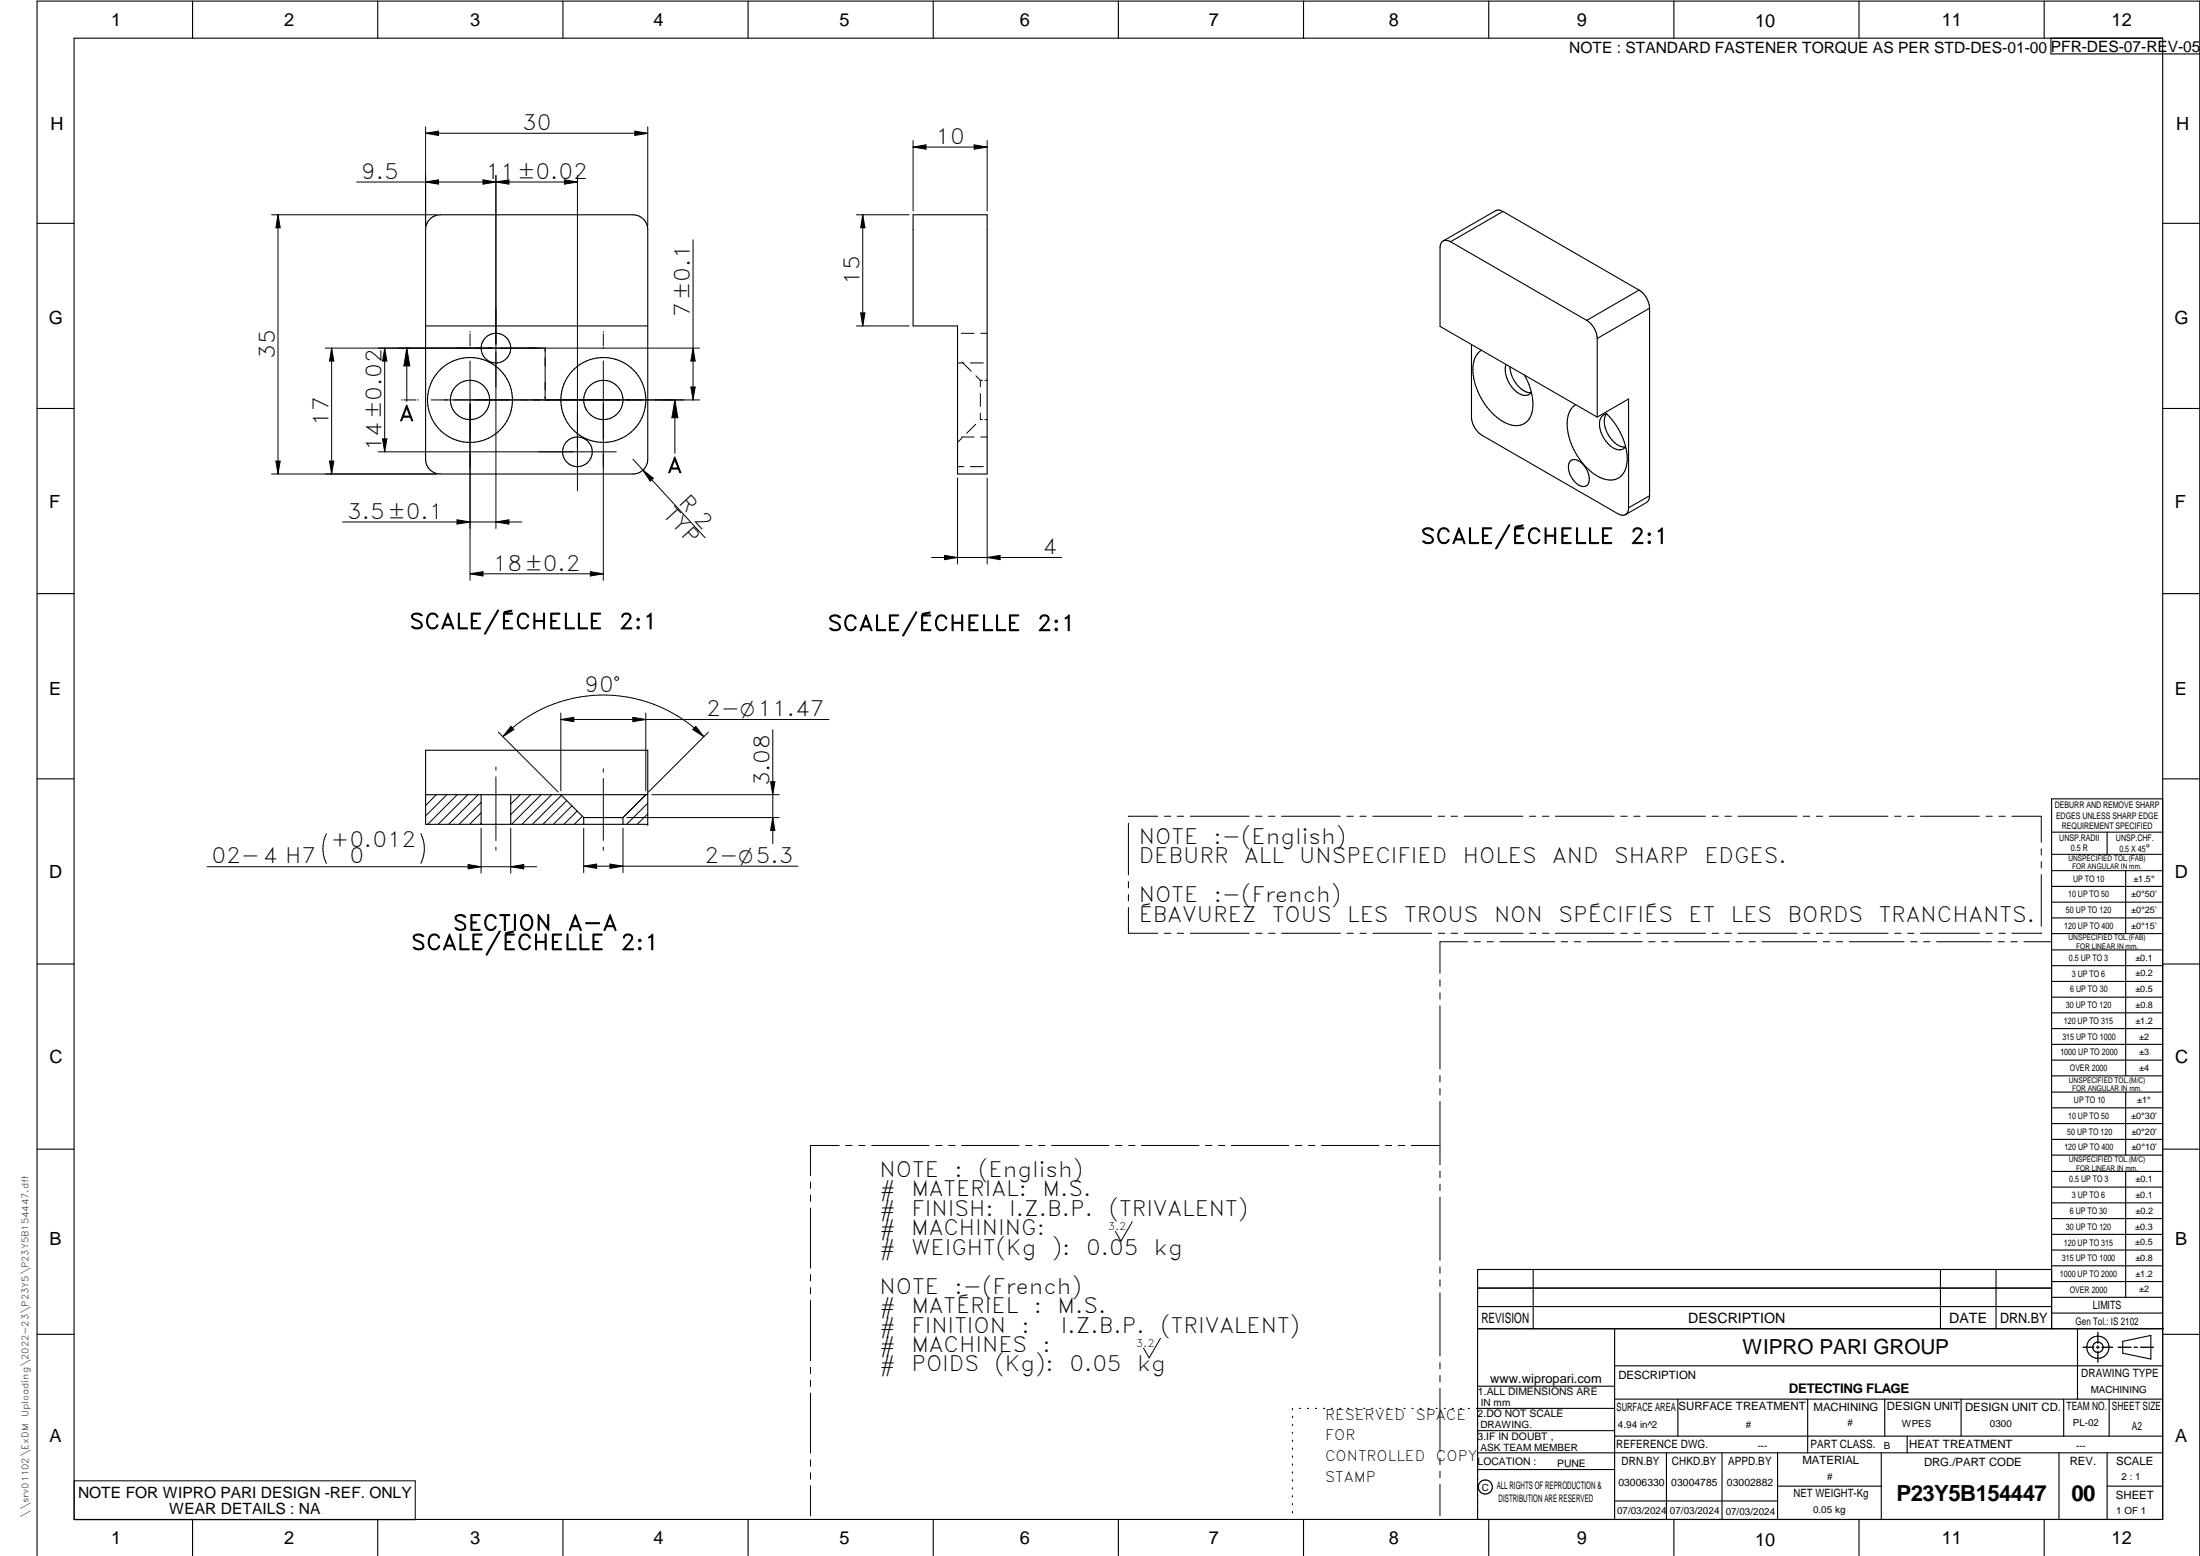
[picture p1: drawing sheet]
<svg xmlns="http://www.w3.org/2000/svg" width="594mm" height="420mm" viewBox="0 0 594 420" stroke-linecap="round" stroke-linejoin="round" font-family="sans-serif">
<g fill="none" stroke="#000" stroke-width=".3">
<path d="M20 10.3h564v400h-564zM52 .3v10M102 .3v10M152 .3v10M202 .3v10M252 .3v10M302 .3v10M352 .3v10M402 .3v10M452 .3v10M502 .3v10M552 .3v10"/>
<path d="M553.8 10.3v4.3h40.3M115.9 59.4l1.4-1 1.6-.4h52a4 4 0 0 1 4 4v62a4 4 0 0 1-4 4h-52a4 4 0 0 1-4-4v-62l.2-1.1zM246.6 58h20v70h-8v-40h-12zM405.8 57.1l-1.2-.4-.8 .2-14.1 8.2M405.8 57.1l36.8 21.2M405.8 57.1l-14.1 8.2M10 60.3h10M391.7 65.3a1.73 1.73 0 0 0-2-.2 1.73 1.73 0 0 0-.8 1.8v21.2l42.4 24.5M391.7 65.3l36.8 21.2M442.6 78.3a6.2 6.2 0 0 1 2.8 4.9M442.6 78.3l-14.1 8.2M584 60.3h10"/>
<path d="M114.9 88h60M397.4 93v19.6a6.3 6.3 0 0 0 2.8 4.9l36.8 21.3a1.73 1.73 0 0 0 2 .1 1.73 1.73 0 0 0 .8-1.8M400 94.6a6.1 6.1 0 0 0-2.2 5.9 17.2 17.2 0 0 0 9.8 14.1 4.5 4.5 0 0 0 6.2-4 15 15 0 0 0-2.2-9.3M406.7 98.4a7.4 7.4 0 0 0 4.7 8.3l1.2-.1 .9-.7M407.7 99a7.8 7.8 0 0 0 4.9 7h.8M428.5 86.5a6.3 6.3 0 0 1 2.8 4.9M431.3 91.4v21.2M445.4 83.2l-14.1 8.2M445.4 83.2v50.7M10 110.3h10M425.5 109.3a6.5 6.5 0 0 0-2.2 6.8 17.5 17.5 0 0 0 9.1 13 4.6 4.6 0 0 0 6.9-3.9 17.3 17.3 0 0 0-5.8-13.8M431.3 112.6l8.5-4.9v29.4"/>
<path d="M433.7 111.8a6.2 6.2 0 0 0 1.6 7 4.6 4.6 0 0 0 3.6 1.9M433.9 111.8a2.41 2.41 0 0 0-2 3.2 7.7 7.7 0 0 0 4.9 6.4l1.3-.1 .9-.7M584 110.3h10M424.1 124.5a2.16 2.16 0 0 1 2.9 .4 5.5 5.5 0 0 1 1.9 5.7 1.85 1.85 0 0 1-3 .1 5.4 5.4 0 0 1-2-5.9zM445.4 133.9l-.3 1.3-.5 .5-5.7 3.3M445.4 133.9l-5.6 3.2M10 160.3h10M584 160.3h10M10 210.3h10M114.9 202.6h60v20h-60zM114.9 214.6h60M129.9 214.6v8"/>
<path d="M137.9 214.6v8M151.4 214.6l6.2 6.2M174.4 214.6l-6.2 6.2M584 215.7h-30v143.1M584 210.3h10M157.6 220.8v1.8M157.6 220.8h10.6M168.2 220.8v1.8M554 230.7h30M554 224.7h30M554 235.1h30M554 239.4h30"/>
<path d="M569 224.7v6M574 235.1v17M554 243.6h30M554 247.9h30M554 252.1h30M554 256.5h30M574 256.5v34M10 260.3h10M554 260.8h30M554 265h30M554 269.3h30M554 273.5h30"/>
<path d="M554 277.7h30M584 260.3h10M554 282h30M554 286.3h30M554 290.5h30M554 294.9h30M554 299.1h30M574 294.9v17M10 310.3h10M554 303.4h30M554 307.7h30M554 311.9h30"/>
<path d="M554 316.3h30M574 316.3v34M584 310.3h10M554 320.5h30M554 324.8h30M554 329.1h30M554 333.3h30M554 337.5h30M399 358.8h185.3M399 352.8h155M399 347.8h155M414 342.8v16"/>
<path d="M436 358.8v51.5M524 342.8v16M539 342.8v16M554 342.8h-155v67.5M554 341.8h30M554 346.1h30M554 350.3h30M554 354.6h30M561 358.8v19M10 360.3h10M399 374.3h37M436 368.8h148"/>
<path d="M436 377.8h148M453.1 377.8v10M488.1 377.8v14.5M508.9 377.8v10M529.6 377.8v10M557.3 377.8v10M569.5 377.8v10M573.2 362.2l7.6-1.6v6.4l-7.6-1.6zM584 360.3h10M349 380.3v.3M349 382.4v.4M349 384.6v.3"/>
<path d="M349 386.7v.4M349 388.9v.3M349 391v.4M349 393.2v.3M349 395.3v.3M349 397.4v.4M349 399.6v.3M350.9 380.3h.3M353 380.3h.3M355.2 380.3h.3M357.4 380.3h.3M359.6 380.3h.3"/>
<path d="M361.7 380.3h.3M363.9 380.3h.3M366.1 380.3h.3M368.3 380.3h.3M370.4 380.3h.3M372.6 380.3h.3M374.8 380.3h.3M376.9 380.3h.4M379.1 380.3h.3M381.3 380.3h.3M383.4 380.3h.4M385.6 380.3h.4"/>
<path d="M387.8 380.3h.3M390 380.3h.3M392.1 380.3h.4M394.3 380.3h.4M396.5 380.3h.3M399 396.8h37M399 392.3h185M399 386.3h37M436 387.8h148M436 380.3h-37.3M450 392.3v18M465 392.3v18"/>
<path d="M480 392.3v18M508 392.3v18M515 387.8v4.5M556 392.3v18M569 392.3v18M52 410.3v9.8M102 410.3v9.8M152 410.3v9.8M202 410.3v9.8M252 410.3v9.8M302 410.3v9.8M349 401.7v.4"/>
<path d="M349 403.9v.3M349 406v.4M349 408.2v.3M352 410.3v9.8M402 410.3v9.8M436 405.3h44M452 410.3v9.8M480 401.3h28M502 410.3v9.8M552 410.3v9.8M569 401.3h15M10 420.1v-419.8h584v419.8"/>
<circle cx="133.9" cy="94" r="4"/>
<circle cx="126.9" cy="108" r="11.5"/>
<circle cx="126.9" cy="108" r="5.3"/>
<circle cx="162.9" cy="108" r="11.5"/>
<circle cx="162.9" cy="108" r="5.3"/>
<circle cx="155.9" cy="122" r="4"/>
<circle cx="566.5" cy="363.8" r="1.4"/>
<circle cx="566.5" cy="363.8" r="3"/>
<circle cx="401.1" cy="401.5" r="1.91"/>
</g>
<g fill="none" stroke="#000" stroke-width=".27">
<path d="M114.9 36l3.5-.6v1.2zM114.9 34.2v26.8M114.9 36h60M171.4 35.4l3.5 .6-3.5 .6zM174.9 34.2v26.8M246.6 39.7l3.5-.6v1.2zM246.6 38v19M246.6 39.7h20M263.1 39.1l3.5 .6-3.5 .6zM266.6 38v19M73.3 58h44.6M75.1 58v70"/>
<path d="M75.1 58l.6 3.5h-1.2zM96.3 49.1h59.6M114.9 49.1l3.5-.5v1.1zM130.4 48.6l3.5 .5-3.5 .6zM133.9 47.4v95.3M133.9 49.1l3.5-.5v1.1zM152.4 48.6l3.5 .5-3.5 .6zM155.9 47.4v85.1M231.2 58h14.3M233 58v30M233 58l.6 3.5h-1.2zM187.1 64.7v43.3"/>
<path d="M89.5 94l.6 3.5h-1.1zM89.5 94v34M103.9 94v28M103.9 94l.6 3.5h-1.2zM109.8 94v14.4M109.8 94l.9 4.8h-1.6zM126.9 89.5v.2M126.9 90.2v3.2M126.9 93.8v.2M126.9 97.5v59.2M147.2 94v14M162.9 89.5v.2"/>
<path d="M162.9 90.2v3.2M162.9 93.8v.2M162.9 97.5v59.2M187.1 94l.6 3.5h-1.1zM188.9 94h-101.1M231.2 88h14.3M232.4 84.5h1.2l-.6 3.5zM258.6 98h1.7M259.6 90h3.5M259.8 97.8l2.4 2.4M262.1 98h3.4M264.8 90h1.8"/>
<path d="M103.3 118.5h1.2l-.6 3.5zM108.5 108h.2M109.1 108h3.2M112.7 108h.2M116.4 108h72.5M182.2 108v14.4M182.2 108l.8 4.8h-1.6zM186.6 104.5h1.1l-.6 3.5zM259.6 118h3.5M259.8 118.3l-1.2 1.2M263.5 114.5l-2.5 2.5M263.5 101.5l1.2 1.2"/>
<path d="M264.7 102.7v1.8M264.7 106.3v3.5M264.7 111.5v1.8h.6M264.7 102.7h.6M264.8 118h1.8M266 113.3h.6M266 102.7h.6M73.3 128h44.6M74.5 124.5h1.2l-.6 3.5zM89 124.5h1.1l-.6 3.5zM166.4 122h-64.3M170.9 124l19.5 21.2"/>
<path d="M173.6 127l2.8 2.1-.8 .8zM258.6 126h1.7M258.6 129.1v23.2M262.1 126h3.4M266.6 129.1v23.2M92.6 140.9h48.3M123.4 140.4l3.5 .5-3.5 .6zM126.9 154.9l3.5-.5v1.1zM126.9 154.9h36M133.9 140.9l3.5-.5v1.1zM159.4 154.4l3.5 .5-3.5 .6zM251.6 150.5h35.1"/>
<path d="M255.1 150l3.5 .5-3.5 .6zM266.6 150.5l3.5-.5v1.1zM134.5 197.7l16.2 16.1M138 196.1l.8 .9-3 1.9zM151.4 192.5v21.1M151.4 194.3l3.6-.6v1.2zM151.4 194.3h72.5M170.9 193.7l3.5 .6-3.5 .6zM174.4 192.5v21.1M187.9 196.1l2.2 2.8-3-1.9zM190.1 198.9a38.4 38.4 0 0 0-54.3 0M191.3 197.7l-16.2 16.1"/>
<path d="M208.7 197v30.8M115 214.6l-.1 .1M117.8 214.6l-2.9 2.9M120.7 214.6l-5.8 5.7M123.5 214.6l-8 8M126.3 214.6l-8 8M129.2 214.6l-8 8M129.9 216.6l-5.9 6M129.9 219.5l-3.1 3.1M133.9 207.1v.9M133.9 209.8v17.2M140.5 214.6l-2.6 2.5"/>
<path d="M143.3 214.6l-5.4 5.4M146.1 214.6l-8 8M148.9 214.6l-8 8M151.6 214.8l-7.8 7.8M153 216.2l-6.4 6.4M154.4 217.6l-5 5M155.9 219l-3.6 3.6M162.9 207.6v.8M162.9 210.2v16.7M174.4 214.6l-6.2 6.2M174.9 216.9l-5.7 5.7M174.9 219.7l-2.8 2.9"/>
<path d="M176 214.6h34.4M208.1 211.1h1.1l-.5 3.5zM55.9 234h89M88.2 225.1a9 9 0 0 0 0 8.1M113.6 225.1a9 9 0 0 1 0 8.1M126.4 233.4l3.5 .6-3.5 .6zM129.9 223.6v12.2M129.9 222.3l-.3 .3M133.9 228.7v.9M137.9 223.6v12.2M137.9 234l3.5-.6v1.2zM157.3 220.4l-2.2 2.2"/>
<path d="M157.6 233.9l3.5-.6v1.2zM157.6 223.6v12M157.6 233.9h57.9M162.9 228.7v.9M164.7 233.3l3.5 .6-3.5 .6zM168.2 223.6v12M169.3 220.8h41.1M174.9 222.6h.1M208.7 220.8l.5 3.5h-1.1zM304.7 222.3v14M304.7 238v1.8M312.6 220.4l-7.9 .1"/>
<path d="M314.4 220.4h1.7M317.9 220.4h1.7M321.4 220.4h15.9M339.1 220.4h1.7M342.6 220.4h1.7M346 220.4h15.9M363.7 220.4h1.7M367.2 220.4h1.7M370.7 220.4h15.9M388.4 220.4h1.7M391.9 220.4h1.7M395.4 220.4h15.8"/>
<path d="M413 220.4h1.7M416.5 220.4h1.7M420 220.4h15.9M437.7 220.4h1.7M441.2 220.4h1.7M444.7 220.4h15.8M462.3 220.4h1.7M465.8 220.4h1.7M469.3 220.4h15.9M487 220.4h1.7M490.5 220.4h1.7M494 220.4h15.8"/>
<path d="M511.6 220.4h1.7M515.1 220.4h1.7M518.6 220.4h15.9M536.3 220.4h1.7M539.8 220.4h1.7M543.3 220.4h7.9v7M551.2 229.2v1.7M551.2 232.7v1.7M551.2 236.2v13.9M304.7 245v7h7.9M304.7 241.5v1.8M314.4 252h1.8"/>
<path d="M317.9 252h1.8M321.4 252h15.9M339.1 252h1.7M342.6 252h1.7M346.1 252h15.9M363.7 252h1.8M367.2 252h1.7M370.7 252h15.9M388.4 252h1.7M391.9 252h1.7M395.4 252h15.9M396.3 254.3h-7.5v8.5"/>
<path d="M398 254.3h1.8M401.5 254.3h1.8M405 254.3h14.9M413 252h1.8M416.5 252h1.8M420 252h15.9M421.6 254.3h1.7M425.1 254.3h1.7M428.6 254.3h14.8M437.7 252h1.7M441.2 252h1.7M444.7 252h15.9"/>
<path d="M445.2 254.3h1.7M448.7 254.3h1.7M452.2 254.3h14.8M462.3 252h1.8M465.8 252h1.8M468.8 254.3h1.7M469.3 252h15.9M472.3 254.3h1.7M475.8 254.3h14.8M487 252h1.7M490.5 252h1.7M492.4 254.3h1.7"/>
<path d="M494 252h15.9M495.9 254.3h1.7M499.4 254.3h14.8M511.6 252h1.8M515.1 252h1.8M515.9 254.3h1.8M518.6 252h15.9M519.4 254.3h1.8M522.9 254.3h14.9M536.3 252h1.7M539.5 254.3h1.7M539.8 252h1.7"/>
<path d="M543 254.3h1.7M546.5 254.3h7.4M551.2 251.9l-7.9 .1M388.8 264.6v1.7M388.8 268.1v1.7M388.8 271.6v17M388.8 290.4v1.8M388.8 293.9v1.8M388.8 297.4v17.1M218.9 319.2v1.7M226.6 309.3h-7.7v8.1M228.4 309.3h1.7"/>
<path d="M231.9 309.3h1.7M235.4 309.3h15.5M252.7 309.3h1.7M256.2 309.3h1.7M259.7 309.3h15.5M277 309.3h1.7M280.5 309.3h1.7M284 309.3h15.5M301.2 309.3h1.8M304.8 309.3h1.7M308.2 309.3h15.6M325.5 309.3h1.8"/>
<path d="M329 309.3h1.8M332.5 309.3h15.6M349.8 309.3h1.8M353.3 309.3h1.7M356.8 309.3h15.5M374.1 309.3h1.7M377.6 309.3h1.7M381.1 309.3h7.7M388.8 316.3v1.7M388.8 319.8v1.7M218.9 322.7v1.7M218.9 326.2v16.2"/>
<path d="M305.7 329.9l-3 5.3-1.5-2.7M388.8 323.3v17M218.9 344.2v1.7M218.9 347.7v1.7M218.9 351.2v16.2M388.8 342.1v1.7M388.8 345.6v1.7M388.8 349.1v17.1M218.9 369.2v1.7M218.9 372.7v1.7M218.9 376.2v16.2M313.3 361.4l-3 5.3-1.5-2.7"/>
<path d="M388.8 367.9v1.8M388.8 371.4v1.7M388.8 374.9v17.1M20 399.9h92.1v10.5h-92.1zM218.9 394.2v1.7M218.9 397.7v1.7M388.8 393.8v1.7M388.8 397.3v1.7M218.9 401.2v8.1M388.8 400.8v8.5"/>
</g>
<path d="M566.5 359.8v2.9M562.5 363.8h2.9M566.1 363.8h.8M566.5 363.5v.7M566.5 364.9v2.9M567.6 363.8h2.9M572 363.8h3.4M576.3 363.8h.9M578.1 363.8h3.4" fill="none" stroke="#000" stroke-width=".36"/>
<g fill="#000">
<path d="M114.9 36l3.5-.6v1.2zM171.4 35.4l3.5 .6-3.5 .6zM246.6 39.7l3.5-.6v1.2zM263.1 39.1l3.5 .6-3.5 .6zM114.9 49.1l3.5-.5v1.1zM130.4 48.6l3.5 .5-3.5 .6zM133.9 49.1l3.5-.5v1.1zM152.4 48.6l3.5 .5-3.5 .6zM75.1 58l.6 3.5h-1.2zM233 58l.6 3.5h-1.2zM89.5 94l.6 3.5h-1.1zM103.9 94l.6 3.5h-1.2z"/>
<path d="M109.8 94l.9 4.8h-1.6zM187.1 94l.6 3.5h-1.1zM232.4 84.5h1.2l-.6 3.5zM103.3 118.5h1.2l-.6 3.5zM182.2 108l.8 4.8h-1.6zM186.6 104.5h1.1l-.6 3.5zM74.5 124.5h1.2l-.6 3.5zM89 124.5h1.1l-.6 3.5zM173.6 127l2.8 2.1-.8 .8zM123.4 140.4l3.5 .5-3.5 .6zM126.9 154.9l3.5-.5v1.1zM133.9 140.9l3.5-.5v1.1z"/>
<path d="M159.4 154.4l3.5 .5-3.5 .6zM255.1 150l3.5 .5-3.5 .6zM266.6 150.5l3.5-.5v1.1zM138 196.1l.8 .9-3 1.9zM151.4 194.3l3.6-.6v1.2zM170.9 193.7l3.5 .6-3.5 .6zM187.9 196.1l2.2 2.8-3-1.9zM208.1 211.1h1.1l-.5 3.5zM126.4 233.4l3.5 .6-3.5 .6zM137.9 234l3.5-.6v1.2zM157.6 233.9l3.5-.6v1.2zM164.7 233.3l3.5 .6-3.5 .6z"/>
<path d="M208.7 220.8l.5 3.5h-1.1z"/>
</g>
<g font-size="6">
<text x="512.1" y="405.2">P23Y5B154447</text>
<text x="559.4" y="405.2">00</text>
</g>
<g font-size="5.7">
<text x="141" y="35.1">30</text>
<text x="252.6" y="38.8">10</text>
<text x="97.6" y="48.3">9.5</text>
<text x="131.1" y="48.3">11±0.02</text>
<text x="232.1" y="77" transform="rotate(-90 232.1 77)">15</text>
<text x="186.3" y="85.7" transform="rotate(-90 186.3 85.7)">7±0.1</text>
<text x="74.2" y="96.9" transform="rotate(-90 74.2 96.9)">35</text>
<text x="107.8" y="113.6">A</text>
<text x="88.7" y="115" transform="rotate(-90 88.7 115)">17</text>
<text x="103" y="121.8" transform="rotate(-90 103 121.8)">14±0.02</text>
<text x="180.2" y="127.7">A</text>
<text x="183.1" y="135.9" transform="rotate(47 183.1 135.9)">R 2</text>
<text x="93.8" y="140.1">3.5±0.1</text>
<text x="178.8" y="139" transform="rotate(47 178.8 139)">TYP</text>
<text x="281.5" y="149.7">4</text>
<text x="383.6" y="146.8">SCALE/ÉCHELLE</text>
<text x="440.2" y="146.8">2:1</text>
<text x="133" y="154.1">18±0.2</text>
<text x="110.6" y="169.8">SCALE/ÉCHELLE</text>
<text x="167.1" y="169.8">2:1</text>
<text x="223.5" y="170.3">SCALE/ÉCHELLE</text>
<text x="280" y="170.3">2:1</text>
<text x="157.8" y="186.8">90°</text>
<text x="190.7" y="193.4">2-O11.47</text>
<text x="207.8" y="212.4" transform="rotate(-90 207.8 212.4)">3.08</text>
<text x="307.5" y="227.9">NOTE</text>
<text x="327.7" y="227.9">:-(English)</text>
<text x="57.1" y="233.2">02-4 H7</text>
<text x="89.4" y="228.6">+0.012</text>
<text x="94.4" y="233.2">0</text>
<text x="190.2" y="233">2-O5.3</text>
<text x="307.5" y="233.2">DEBURR</text>
<text x="336" y="233.2">ALL</text>
<text x="350.9" y="233.2">UNSPECIFIED</text>
<text x="395" y="233.2">HOLES</text>
<text x="419.1" y="233.2">AND</text>
<text x="435.8" y="233.2">SHARP</text>
<text x="460.3" y="233.2">EDGES.</text>
<text x="307.5" y="243.6">NOTE</text>
<text x="327.7" y="243.6">:-(French)</text>
<text x="122.3" y="251.2">SECTION</text>
<text x="153.3" y="251.2">A-A</text>
<text x="307.5" y="248.9">ÉBAVUREZ</text>
<text x="343.5" y="248.9">TOUS</text>
<text x="363.8" y="248.9">LES</text>
<text x="379.1" y="248.9">TROUS</text>
<text x="403.4" y="248.9">NON</text>
<text x="420.8" y="248.9">SPÉCIFIÉS</text>
<text x="456" y="248.9">ET</text>
<text x="467.4" y="248.9">LES</text>
<text x="482.7" y="248.9">BORDS</text>
<text x="507.3" y="248.9">TRANCHANTS.</text>
<text x="111" y="256.5">SCALE/ÉCHELLE</text>
<text x="167.6" y="256.5">2:1</text>
<text x="237.5" y="317.8">NOTE</text>
<text x="257.7" y="317.8">:</text>
<text x="264.2" y="317.8">(English)</text>
<text x="237.5" y="323.1">#</text>
<text x="246.1" y="323.1">MATERIAL:</text>
<text x="281.5" y="323.1">M.S.</text>
<text x="237.5" y="328.3">#</text>
<text x="246.1" y="328.3">FINISH:</text>
<text x="272.5" y="328.3">I.Z.B.P.</text>
<text x="299.4" y="328.3">(TRIVALENT)</text>
<text x="237.5" y="333.6">#</text>
<text x="246.1" y="333.6">MACHINING:</text>
<text x="237.5" y="338.8">#</text>
<text x="246.1" y="338.8">WEIGHT(Kg</text>
<text x="284" y="338.8">):</text>
<text x="293.3" y="338.8">0.05</text>
<text x="311.6" y="338.8">kg</text>
<text x="237.5" y="349.3">NOTE</text>
<text x="257.7" y="349.3">:-(French)</text>
<text x="237.5" y="354.6">#</text>
<text x="237.5" y="359.8">#</text>
<text x="246.1" y="354.6">MATÉRIEL</text>
<text x="246.1" y="359.8">FINITION</text>
<text x="275.9" y="359.8">:</text>
<text x="279.2" y="354.6">:</text>
<text x="285.6" y="354.6">M.S.</text>
<text x="286.5" y="359.8">I.Z.B.P.</text>
<text x="313.4" y="359.8">(TRIVALENT)</text>
<text x="237.5" y="365.1">#</text>
<text x="246.1" y="365.1">MACHINES</text>
<text x="281.6" y="365.1">:</text>
<text x="237.5" y="370.3">#</text>
<text x="246.1" y="370.3">POIDS</text>
<text x="268.6" y="370.3">(Kg):</text>
<text x="288.8" y="370.3">0.05</text>
<text x="307.1" y="370.3">kg</text>
</g>
<text font-size="5.6" x="470.5" y="365.5">WIPRO PARI GROUP</text>
<g font-size="4.9">
<text x="30" y="7">1</text>
<text x="76.7" y="7">2</text>
<text x="127" y="7">3</text>
<text x="176.5" y="7">4</text>
<text x="226.7" y="7">5</text>
<text x="275.4" y="7">6</text>
<text x="326.4" y="7">7</text>
<text x="375" y="7">8</text>
<text x="425.8" y="7">9</text>
<text x="473.9" y="7.4">10</text>
<text x="524.3" y="7">11</text>
<text x="570.2" y="7">12</text>
<text x="13.6" y="35.2">H</text>
<text x="587.6" y="35.2">H</text>
<text x="13.2" y="87.5">G</text>
<text x="587.2" y="87.5">G</text>
<text x="13.3" y="137.1">F</text>
<text x="587.3" y="137.1">F</text>
<text x="13.3" y="187.6">E</text>
<text x="587.3" y="187.6">E</text>
<text x="13.3" y="237">D</text>
<text x="587.3" y="237">D</text>
<text x="13.4" y="287.1">C</text>
<text x="587.4" y="287.1">C</text>
<text x="13.4" y="336.3">B</text>
<text x="587.4" y="336.3">B</text>
<text x="13.4" y="389.3">A</text>
<text x="587.4" y="389.3">A</text>
<text x="30" y="417">1</text>
<text x="76.7" y="417">2</text>
<text x="127" y="417">3</text>
<text x="176.5" y="417">4</text>
<text x="226.7" y="417">5</text>
<text x="275.4" y="417">6</text>
<text x="326.4" y="417">7</text>
<text x="375" y="417">8</text>
<text x="425.8" y="417">9</text>
<text x="473.9" y="417.4">10</text>
<text x="524.3" y="417">11</text>
<text x="570.2" y="417">12</text>
</g>
<g font-size="4.2">
<text x="423.7" y="14.3">NOTE : STANDARD FASTENER TORQUE AS PER STD-DES-01-00</text>
<text x="553.8" y="14">PFR-DES-07-REV-05</text>
<text x="21.1" y="404.4">NOTE FOR WIPRO PARI DESIGN -REF. ONLY</text>
<text x="45.7" y="408.9">WEAR DETAILS : NA</text>
</g>
<g font-size="3.9">
<text x="357.8" y="383.4">RESERVED</text>
<text x="382.3" y="383.4">SPACE</text>
<text x="357.8" y="388.9">FOR</text>
<text x="357.8" y="394.5">CONTROLLED</text>
<text x="387.8" y="394.5">COPY</text>
<text x="357.8" y="400.1">STAMP</text>
</g>
<g font-size="3.8">
<text x="400.1" y="357.1">REVISION</text>
<text x="455.9" y="357.1">DESCRIPTION</text>
<text x="526.4" y="357.1">DATE</text>
<text x="540.1" y="357.1">DRN.BY</text>
</g>
<text font-size="3.6" x="483.1" y="376.2">DETECTING FLAGE</text>
<text font-size="3.5" x="402.4" y="373.3">www.wipropari.com</text>
<g font-size="3.1">
<text x="565.2" y="353.5">LIMITS</text>
<text x="562" y="371.7">DRAWING TYPE</text>
<text x="437" y="372.3">DESCRIPTION</text>
<text x="436.5" y="380.9">SURFACE AREA</text>
<text x="453.3" y="380.9">SURFACE TREATMENT</text>
<text x="489.7" y="380.9">MACHINING</text>
<text x="509.5" y="380.9">DESIGN UNIT</text>
<text x="530.6" y="380.9">DESIGN UNIT CD.</text>
<text x="558" y="380.7">TEAM NO.</text>
<text x="570.3" y="380.7">SHEET SIZE</text>
<text x="575.6" y="386.1">A2</text>
<text x="436.4" y="391.1">REFERENCE DWG.</text>
<text x="437.9" y="395.5">DRN.BY</text>
<text x="451.5" y="395.5">CHKD.BY</text>
<text x="466.6" y="395.5">APPD.BY</text>
<text x="486.7" y="395.4">MATERIAL</text>
<text x="488.9" y="391">PART CLASS.</text>
<text x="515.6" y="391">HEAT TREATMENT</text>
<text x="519.6" y="395.9">DRG./PART CODE</text>
<text x="558.9" y="395.6">REV.</text>
<text x="571.4" y="395.6">SCALE</text>
<text x="484.3" y="404.3">NET WEIGHT-Kg</text>
<text x="571.4" y="404.7">SHEET</text>
</g>
<text font-size="3" x="579.5" y="230.1">°</text>
<g font-size="2.8">
<text x="299.1" y="332.1">3.2</text>
<text x="560.5" y="357.7">Gen Tol.: IS 2102</text>
<text x="306.7" y="363.6">3.2</text>
<text x="399.1" y="376.7">1.ALL DIMENSIONS ARE</text>
<text x="399" y="382.7">2.DO NOT SCALE</text>
<text x="399" y="388.7">3.IF IN DOUBT ,</text>
<text x="399" y="395.5">LOCATION :</text>
<text x="420.5" y="396">PUNE</text>
<text x="437" y="401.3">03006330</text>
<text x="451.3" y="401.2">03004785</text>
<text x="466.3" y="401.3">03002882</text>
<text x="404.2" y="402">ALL RIGHTS OF REPRODUCTION &amp;</text>
<text x="404.7" y="405.4">DISTRIBUTION ARE RESERVED</text>
</g>
<g font-size="2.7">
<text x="564.6" y="376.2">MACHINING</text>
<text x="399.9" y="379.7">IN mm</text>
<text x="399.8" y="385.7">DRAWING.</text>
<text x="436.9" y="385.5">4.94 in^2</text>
<text x="471.4" y="385.6">#</text>
<text x="498.9" y="385.1">#</text>
<text x="513.6" y="385.3">WPES</text>
<text x="537.3" y="385.2">0300</text>
<text x="559.7" y="385.2">PL-02</text>
<text x="399.8" y="391.8">ASK TEAM MEMBER</text>
<text x="474.7" y="391.2">---</text>
<text x="508.7" y="391.2">B</text>
<text x="560.7" y="391.2">---</text>
<text x="493.4" y="399.6">#</text>
<text x="572.9" y="399.8">2 : 1</text>
<text x="400.1" y="402.5">C</text>
<text x="436.7" y="408.7">07/03/2024</text>
<text x="450.9" y="408.8">07/03/2024</text>
<text x="466" y="409">07/03/2024</text>
<text x="489.6" y="408.5">0.05 kg</text>
<text x="571.5" y="408.7">1 OF 1</text>
</g>
<g font-size="2.5">
<text x="559.2" y="229.9">0.5 R</text>
<text x="572.3" y="230.1">0.5 X 45</text>
<text x="559.4" y="323.5">3 UP TO 6</text>
<text x="558.9" y="327.8">6 UP TO 30</text>
<text x="557.8" y="332">30 UP TO 120</text>
</g>
<g font-size="2.4">
<text x="554.9" y="218.3">DEBURR AND REMOVE SHARP</text>
<text x="555.2" y="221.1">EDGES UNLESS SHARP EDGE</text>
<text x="556.1" y="227.2">UNSP.RADII</text>
<text x="556.8" y="223.8">REQUIREMENT SPECIFIED</text>
<text x="571.4" y="227">UNSP.CHF.</text>
<text x="559.8" y="238">UP TO 10</text>
<text x="576.1" y="238.1">±1.5°</text>
<text x="558.5" y="242.3">10 UP TO 50</text>
<text x="575.5" y="242.3">±0°50'</text>
<text x="557.4" y="250.8">120 UP TO 400</text>
<text x="557.9" y="246.5">50 UP TO 120</text>
<text x="575.5" y="250.8">±0°15'</text>
<text x="575.5" y="246.6">±0°25'</text>
<text x="558.7" y="259.4">0.5 UP TO 3</text>
<text x="559.5" y="263.7">3 UP TO 6</text>
<text x="576.6" y="259.4">±0.1</text>
<text x="576.6" y="263.7">±0.2</text>
<text x="559" y="268">6 UP TO 30</text>
<text x="576.6" y="268">±0.5</text>
<text x="557.9" y="272.2">30 UP TO 120</text>
<text x="576.6" y="272.2">±0.8</text>
<text x="556.9" y="280.7">315 UP TO 1000</text>
<text x="557.3" y="276.5">120 UP TO 315</text>
<text x="576.6" y="276.5">±1.2</text>
<text x="577.7" y="280.7">±2</text>
<text x="556.4" y="284.9">1000 UP TO 2000</text>
<text x="577.6" y="285">±3</text>
<text x="558.9" y="289.2">OVER 2000</text>
<text x="577.7" y="289.3">±4</text>
<text x="560" y="297.9">UP TO 10</text>
<text x="577.1" y="297.9">±1°</text>
<text x="558.5" y="302.1">10 UP TO 50</text>
<text x="575.5" y="302.2">±0°30'</text>
<text x="557.5" y="310.6">120 UP TO 400</text>
<text x="558.2" y="306.4">50 UP TO 120</text>
<text x="575.5" y="310.6">±0°10'</text>
<text x="575.5" y="306.4">±0°20'</text>
<text x="558.8" y="319.2">0.5 UP TO 3</text>
<text x="576.6" y="323.5">±0.1</text>
<text x="576.6" y="319.3">±0.1</text>
<text x="576.7" y="327.8">±0.2</text>
<text x="576.6" y="332">±0.3</text>
<text x="556.8" y="340.6">315 UP TO 1000</text>
<text x="557.3" y="336.3">120 UP TO 315</text>
<text x="576.6" y="336.3">±0.5</text>
<text x="576.6" y="340.6">±0.8</text>
<text x="556.2" y="344.8">1000 UP TO 2000</text>
<text x="576.6" y="344.8">±1.2</text>
<text x="558.9" y="349">OVER 2000</text>
<text x="577.7" y="349">±2</text>
<text x="7.7" y="382.7" transform="rotate(-90 7.7 382.7)">Uploading\2022-23\P23Y5\P23Y5B154447.dft</text>
<text x="7.7" y="409.9" transform="rotate(-90 7.7 409.9)">\\srv01102\ExDM</text>
</g>
<g font-size="2.1">
<text x="558.6" y="232.4">UNSPECIFIED TOL.(FAB)</text>
<text x="559.5" y="234.8">FOR ANGULAR IN mm.</text>
<text x="558.6" y="254">UNSPECIFIED TOL.(FAB)</text>
<text x="560.7" y="256.3">FOR LINEAR IN mm.</text>
<text x="558.7" y="292.4">UNSPECIFIED TOL.(M/C)</text>
<text x="559.6" y="294.7">FOR ANGULAR IN mm.</text>
<text x="558.7" y="313.8">UNSPECIFIED TOL.(M/C)</text>
<text x="560.6" y="316.2">FOR LINEAR IN mm.</text>
</g>
</svg>
